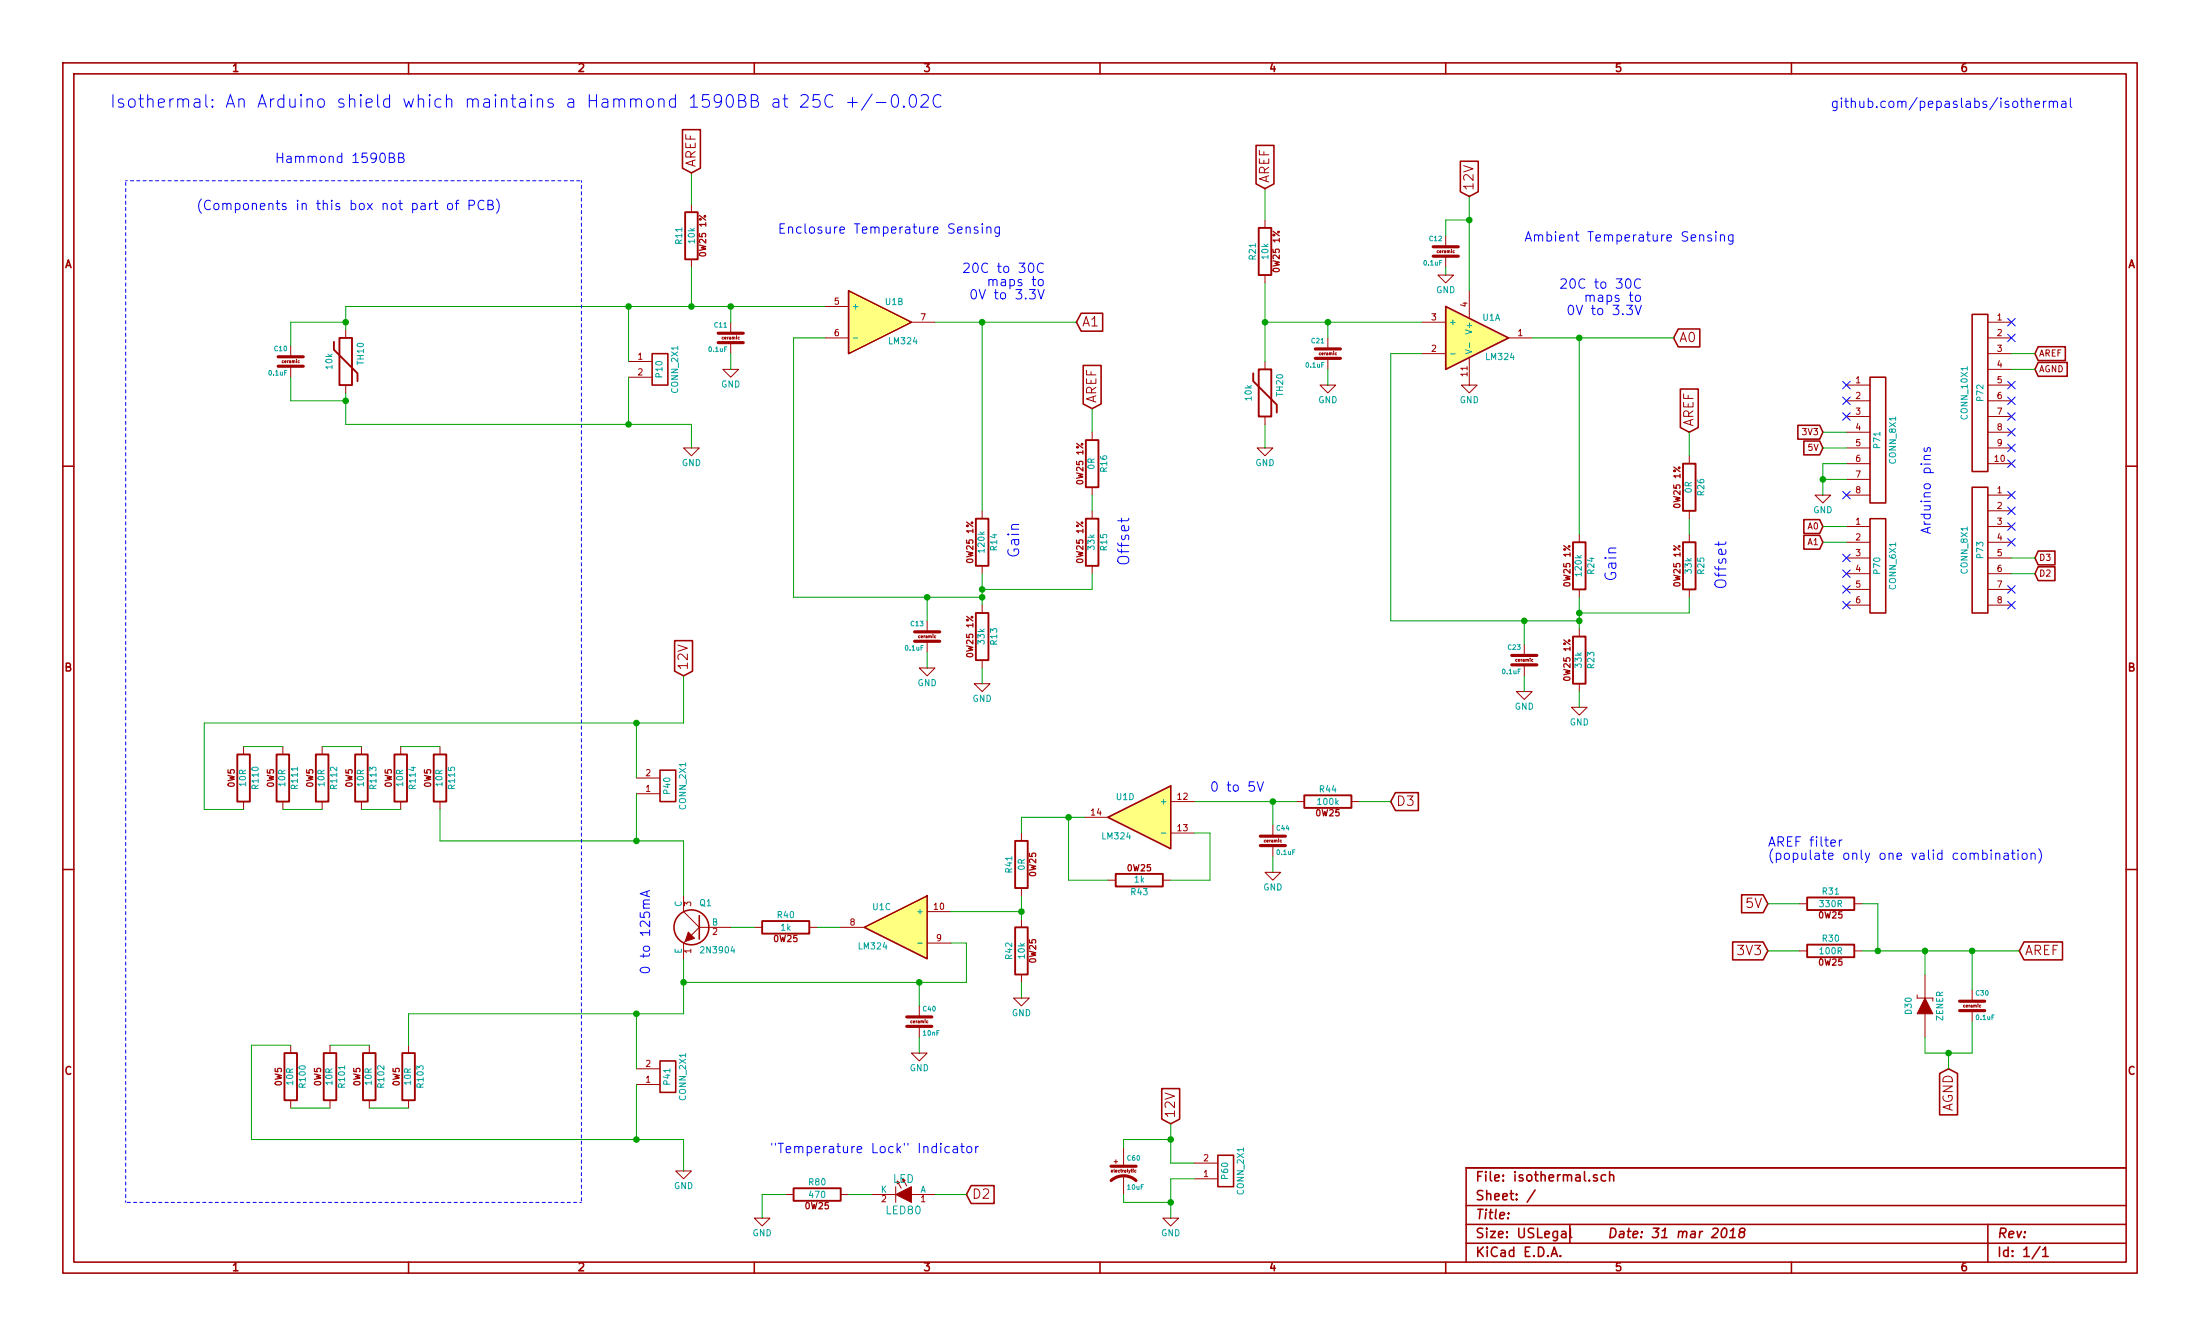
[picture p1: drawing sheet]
<svg xmlns="http://www.w3.org/2000/svg" width="356mm" height="216mm" viewBox="0 0 356 216" stroke-linecap="round" stroke-linejoin="round" font-family="sans-serif">
<g fill="none" stroke="#a00000" stroke-width=".25">
<path d="M10.2 10.2h335.2v195.5h-335.2zM11.9 11.9h331.8v192.1h-331.8zM66 10.2v1.7M121.9 10.2v1.7M177.8 10.2v1.7M233.7 10.2v1.7M289.6 10.2v1.7M110.3 21h2.9v6.2l-1.4 .7-1.5-.7zM203 23.5h2.9v6.2l-1.4 .8-1.5-.8zM236 26.1h2.9v4.9l-1.4 .8-1.5-.8zM105.4 57.2h2.5v5h-2.5zM137.2 47l10.1 5.1-10.1 5.1z"/>
<path d="M174.8 50.6h3.4v2.9h-3.4l-.8-1.4zM175.1 59.1h2.9v6.2l-1.5 .7-1.4-.7zM233.7 49.5l10.1 5.1-10.1 5.1zM271.3 53.2h3.5v2.9h-3.5l-.8-1.5zM318.8 50.8h2.5v25.4h-2.5zM329.4 56h4.4v2.3h-4.4l-.5-1.1zM329.4 58.6h4.7v2.2h-4.7l-.5-1.1zM10.2 75.3h1.7M271.6 62.9h2.9v6.2l-1.5 .8-1.4-.8zM290.6 68.7h3.5l.5 1.2-.5 1.1h-3.5zM291.6 71.3h2.5l.5 1.1-.5 1.1h-2.5zM302.3 61h2.5v20.3h-2.5z"/>
<path d="M318.8 78.7h2.5v20.4h-2.5zM343.7 75.3h1.7M291.6 84h2.5l.5 1.1-.5 1.1h-2.5zM291.6 86.5h2.5l.5 1.1-.5 1.1h-2.5zM302.3 83.8h2.5v15.3h-2.5zM329.4 89.1h2.8v2.2h-2.8l-.5-1.1zM329.4 91.6h2.8v2.2h-2.8l-.5-1.1zM109 103.5h2.9v5l-1.4 .7-1.5-.7zM106.7 124.5h2.5v5h-2.5zM179.1 132.1l10.1-5.1v10.2zM225.6 128.1h3.7v2.9h-3.7l-.8-1.5zM10.2 140.5h1.7"/>
<path d="M113 148v3.8M139.7 149.9l10.2-5.1v10.1zM280.1 152.2h4.9l.7 1.5-.7 1.4h-4.9zM281.5 144.6h3.5l.7 1.5-.7 1.4h-3.5zM327.2 152.2h6.2v2.9h-6.2l-.8-1.4zM343.7 140.5h1.7M106.7 171.5h2.5v5h-2.5zM187.8 175.9h2.9v4.9l-1.5 .8-1.4-.8zM313.5 173.5l1.5-.8 1.4 .8v6.7h-2.9zM157 191.6h3.7v2.9h-3.7l-.8-1.5zM196.8 186.7h2.6v5.1h-2.6zM237 194.8h106.7"/>
<path d="M237 197.9h106.7M243.8 196v.2M248.1 192.3l-1.3 2M252.5 199.1h.5l.1 .9M253.1 199.4h-.5a.3 .3 0 0 0-.2 .3 .3 .3 0 0 0 .2 .3l.5-.1M253.7 197.9v3M253.8 198.5v1.3l.3 .2M258.1 189.9l-.3-.1-.2 .3v.2l.5 .1v.4h-.5M259.5 189.9a.48 .48 0 0 0-.6 .1l-.1 .6a.48 .48 0 0 0 .7 .2M260.2 190a.38 .38 0 0 1 .6 .1v.8M260.2 189.3v1.6M278.5 198.6l.3-.1a.88 .88 0 0 1-.3 1.5l-.1-.1a1.14 1.14 0 0 1 .1-1.3z"/>
<path d="M279.6 200h.9M279.7 198.9l.5-.4-.2 1.5M281.4 199.1l-.2-.2a.47 .47 0 0 1 .4-.4 .47 .47 0 0 1 .5 .3l-.2 .3-.7 .2-.1 .6a.51 .51 0 0 0 .7 0 .51 .51 0 0 0 .1-.7l-.2-.1M321.3 197.9v6.1M343.7 188.7h-106.7v15.3M66 204v1.7M121.9 204v1.7M177.8 204v1.7M233.7 204v1.7M237 200.9h106.7M250.7 203l.5-1.5 .5 1.5M250.9 202.6h.7"/>
<path d="M252.2 202.9v.1M289.6 204v1.7M329.7 201.4l-1.3 2M330.2 202l.4-.5v1.5M330.2 203h.9"/>
<circle cx="111.8" cy="149.9" r="2.82"/>
</g>
<g fill="none" stroke="#a00000" stroke-width=".3">
<path d="M110.7 34.3h2.1v7.6h-2.1zM203.5 36.8h2v7.7h-2zM54 55.2v1.3l3.8 3.8v1.3M54.9 54.6h2v7.6h-2zM203.5 59.7h2v7.6h-2zM175.5 71.1h2v7.6h-2zM202.6 60.3v1.3l3.8 3.8v1.3M272 74.9h2.1v7.7h-2.1zM157.7 83.8h2.1v7.6h-2.1zM157.7 99.1h2.1v7.6h-2.1zM175.5 83.8h2v7.6h-2zM254.3 87.6h2v7.7h-2z"/>
<path d="M272 87.6h2.1v7.7h-2.1zM254.3 102.9h2v7.6h-2zM38.4 121.9h2v7.6h-2zM44.7 121.9h2v7.6h-2zM51.1 121.9h2v7.6h-2zM57.4 121.9h2v7.6h-2zM63.8 121.9h2v7.6h-2zM70.1 121.9h2v7.6h-2zM164.1 135.9h2v7.6h-2zM210.8 128.5h7.6v2.1h-7.6zM123.2 148.8h7.6v2.1h-7.6zM164.1 149.9h2v7.6h-2z"/>
<path d="M180.3 141.2h7.7v2.1h-7.7zM292.1 152.7h7.6v2h-7.6zM292.1 145h7.6v2.1h-7.6zM46 170.2h2v7.6h-2zM52.3 170.2h2.1v7.6h-2.1zM58.7 170.2h2v7.6h-2zM65 170.2h2.1v7.6h-2.1zM128.3 192h7.6v2.1h-7.6z"/>
</g>
<g fill="none" stroke="#a00000" stroke-width=".16">
<path d="M111.8 33v1.3M204.5 35.6v1.2M233.7 38.1v1.8M47 55.9v1.8M47 59.2v1.8M48.4 58.3l-.2 .1v.2h.2M55.9 53.3v1.3M101.6 58.4h3.8M111.8 41.9v1.3M116.8 59.7h2.6l-1.3 1.3zM118.1 52.1v1.7M118.1 55.4v1.8"/>
<path d="M119.5 54.5l-.2 .1v.2h.2M133.3 54.6h3.9M133.3 49.5h3.9M147.3 52.1h3.8M204.5 44.5v1.2M204.5 58.4v1.3M214.6 54.6v1.8M214.6 57.9v1.8M216 57l-.2 .1v.2h.2M229.9 57.2h3.8M229.9 52.1h3.8M232.4 44.5h2.5l-1.2 1.2z"/>
<path d="M233.7 41.4v1.8M235.1 40.5l-.3 .1 .1 .2h.2M237.5 47v4.4M237.5 57.8v4.4M243.8 54.6h3.8M321.3 54.6h3.8M321.3 57.2h3.8M321.3 52.1h3.8M321.3 59.7h3.8M55.9 62.2v1.3M101.6 61h3.8M110.5 72.4h2.5l-1.2 1.3z"/>
<path d="M176.5 69.9v1.2M176.5 78.7v1.3M203.2 72.4h2.5l-1.2 1.3zM204.5 67.3v1.3M213.4 62.2h2.5l-1.3 1.3zM236.2 62.2h2.6l-1.3 1.3zM273 73.7v1.2M298.4 62.2h3.9M298.4 64.8h3.9M298.4 67.3h3.9M298.4 69.9h3.9M298.4 72.4h3.9"/>
<path d="M298.4 74.9h3.9M298.4 77.5h3.9M321.3 62.2h3.8M321.3 64.8h3.8M321.3 67.3h3.8M321.3 69.9h3.8M321.3 72.4h3.8M321.3 74.9h3.8M158.7 82.6v1.2M158.7 91.4v1.3M158.7 97.8v1.3M176.5 82.6v1.2"/>
<path d="M176.5 91.4v1.3M255.3 86.4v1.2M255.3 95.3v1.2M273 82.6v1.2M273 86.4v1.2M273 95.3v1.2M293.4 80h2.5l-1.3 1.3zM298.4 85.1h3.9M298.4 87.6h3.9M298.4 90.2h3.9M298.4 92.7h3.9M298.4 95.3h3.9"/>
<path d="M298.4 97.8h3.9M298.4 80h3.9M321.3 85.1h3.8M321.3 87.6h3.8M321.3 90.2h3.8M321.3 92.7h3.8M321.3 95.3h3.8M321.3 97.8h3.8M321.3 80h3.8M321.3 82.6h3.8M148.6 108h2.5l-1.2 1.2zM149.9 100.3v1.8"/>
<path d="M149.9 103.6v1.8M151.3 102.8h-.3l.1 .2h.2M157.5 110.5h2.5l-1.3 1.3zM158.7 106.7v1.3M245.1 111.8h2.5l-1.2 1.2zM246.4 104.1v1.8M246.4 107.4v1.8M247.8 106.6l-.3 .1 .1 .2h.2M254 114.3h2.5l-1.2 1.3zM255.3 101.6v1.3M255.3 110.5v1.3M39.4 120.7v1.2"/>
<path d="M39.4 129.5v1.3M45.7 120.7v1.2M45.7 129.5v1.3M52.1 120.7v1.2M52.1 129.5v1.3M58.4 120.7v1.2M58.4 129.5v1.3M64.8 120.7v1.2M64.8 129.5v1.3M71.1 120.7v1.2M71.1 129.5v1.3M102.9 128.3h3.8"/>
<path d="M102.9 125.7h3.8M165.1 134.6v1.3M175.3 132.1h3.8M189.2 129.5h3.8M189.2 134.6h3.8M205.7 133.4v1.7M205.7 136.7v1.7M207.1 135.8l-.2 .1 .1 .2h.1M209.5 129.5h1.3M218.4 129.5h1.3M110.5 144.8v2.5l2.5 2.6M110.7 152.1l-.2 .3v2.5"/>
<path d="M113 149.9l-1.2 1.2M113 149.9h5.1M121.9 149.9h1.3M130.8 149.9h1.3M135.9 149.9h3.8M149.9 152.4h3.8M149.9 147.3h3.8M165.1 143.5v1.3M165.1 148.6v1.3M165.1 157.5v1.3M179.1 142.2h1.2M188 142.2h1.2"/>
<path d="M204.5 141h2.5l-1.3 1.2zM290.8 153.7h1.3M290.8 146.1h1.3M299.7 153.7h1.3M299.7 146.1h1.3M311.1 157.5v3.8M47 168.9v1.3M47 177.8v1.3M53.3 168.9v1.3M53.3 177.8v1.3M59.7 168.9v1.3M59.7 177.8v1.3"/>
<path d="M66 168.9v1.3M66 177.8v1.3M102.9 175.3h3.8M102.9 172.7h3.8M147.3 170.2h2.6l-1.3 1.3zM148.6 162.6v1.7M148.6 165.9v1.7M150 165l-.2 .1v.2h.2M163.8 161.3h2.6l-1.3 1.3zM309.9 160.8v.5h2.5v.5M311.1 163.8v3.8M318.8 160v1.8"/>
<path d="M318.8 163.3v1.8M320.2 162.5h-.3l.1 .2h.2M109.2 189.2h2.6l-1.3 1.3zM121.9 196.9h2.6l-1.3 1.2zM127 193h1.3M135.9 193h1.3M141 193h3.8M144.8 191.8v2.5M145 190.9l.7 1.1M147.3 193h3.8M181.6 185.4v3.1M181.6 190v3"/>
<path d="M183.6 189.1l-.2 .1v.2h.2M188 196.9h2.5l-1.3 1.2zM193 190.5h3.8M193 188h3.8"/>
</g>
<g fill="none" stroke="#a00000" stroke-width=".51">
<path d="M231.6 39.9h4.1M45 59.2h4M45 57.7h4M116.1 55.4h4M116.1 53.8h4M212.6 57.9h4.1M212.6 56.4h4.1M231.6 41.4h4.1M147.8 103.6h4.1M147.8 102.1h4.1M244.3 107.4h4.1M244.3 105.9h4.1"/>
<path d="M203.7 136.7h4.1M203.7 135.1h4.1M146.6 165.9h4M146.6 164.3h4M316.7 163.3h4.1M316.7 161.8h4.1M179.6 188.5h4M179.6 190.8a3 3 0 0 1 4 0"/>
</g>
<g fill="none" stroke="#00a000" stroke-width=".16">
<path d="M111.8 27.9v5.1M204.5 30.5v5.1M237.5 31.8v15.2M237.5 35.6h-3.8v2.5M55.9 52.1h-8.9v3.8M101.6 49.5v8.9M111.8 43.2v6.3M118.1 49.5v2.6M118.1 57.2v2.5M133.3 49.5h-77.4v3.8M133.3 54.6h-5v41.9h30.4M151.1 52.1h22.9"/>
<path d="M158.7 52.1v30.5M204.5 52.1h25.4M204.5 45.7v12.7M214.6 52.1v2.5M214.6 59.7v2.5M229.9 57.2h-5.1v43.1h30.5M233.7 43.2v1.3M247.6 54.6h22.9M255.3 54.6v31.8M325.1 57.2h3.8M325.1 59.7h3.8M47 61v3.8h8.9"/>
<path d="M55.9 63.5v5.1h55.9v3.8M101.6 61v7.6M176.5 66v3.9M204.5 68.6v3.8M273 69.9v3.8M294.6 77.5h3.8M294.6 72.4h3.8M294.6 69.9h3.8M298.4 74.9h-3.8v5.1M149.9 96.5v3.8M158.7 92.7v5.1M176.5 80v2.6"/>
<path d="M176.5 92.7v2.6h-17.8M255.3 96.5v5.1M273 83.8v2.6M273 96.5v2.6h-17.7M294.6 85.1h3.8M294.6 87.6h3.8M325.1 90.2h3.8M325.1 92.7h3.8M102.9 116.8v8.9M110.5 109.2v7.6h-77.5v14h6.4M149.9 105.4v2.6M158.7 108v2.5"/>
<path d="M246.4 100.3v3.8M246.4 109.2v2.6M255.3 111.8v2.5M39.4 120.7h6.3M45.7 130.8h6.4M52.1 120.7h6.3M58.4 130.8h6.4M64.8 120.7h6.3M71.1 130.8v5.1h39.4v8.9M102.9 128.3v7.6M172.7 132.1v10.1h6.4M175.3 132.1h-10.2v2.5"/>
<path d="M193 129.5h16.5M193 134.6h2.6v7.6h-6.4M205.7 129.5v3.9M205.7 138.4v2.6M219.7 129.5h5.1M110.5 154.9v8.9h-44.5v5.1M118.1 149.9h3.8M132.1 149.9h3.8M148.6 158.8v3.8M153.7 152.4h2.5v6.4h-45.7M153.7 147.3h11.4M165.1 144.8v3.8"/>
<path d="M165.1 158.8v2.5M285.7 153.7h5.1M285.7 146.1h5.1M301 153.7h25.4M301 146.1h2.5v7.6M311.1 153.7v3.8M318.8 153.7v6.3M47 179.1h6.3M47 168.9h-6.4v15.3h69.9v5M53.3 168.9h6.4M59.7 179.1h6.3M102.9 163.8v8.9"/>
<path d="M102.9 175.3v8.9M148.6 167.6v2.6M315 170.2v2.5M318.8 165.1v5.1h-7.7v-2.6M127 193h-3.8v3.9M137.2 193h3.8M151.1 193h5.1M181.6 193v1.3h7.6M189.2 184.2h-7.6v1.2M189.2 181.6v6.4h3.8M193 190.5h-3.8v6.4"/>
</g>
<g fill="#00a000" stroke="#00a000" stroke-width=".25">
<circle cx="237.5" cy="35.6" r=".41"/>
<circle cx="55.9" cy="64.8" r=".41"/>
<circle cx="118.1" cy="49.5" r=".41"/>
<circle cx="158.7" cy="95.3" r=".41"/>
<circle cx="158.7" cy="96.5" r=".41"/>
<circle cx="149.9" cy="96.5" r=".41"/>
<circle cx="158.7" cy="52.1" r=".41"/>
<circle cx="205.7" cy="129.5" r=".41"/>
<circle cx="110.5" cy="158.8" r=".41"/>
<circle cx="318.8" cy="153.7" r=".41"/>
<circle cx="148.6" cy="158.8" r=".41"/>
<circle cx="111.8" cy="49.5" r=".41"/>
<circle cx="55.9" cy="52.1" r=".41"/>
<circle cx="214.6" cy="52.1" r=".41"/>
<circle cx="255.3" cy="99.1" r=".41"/>
<circle cx="255.3" cy="100.3" r=".41"/>
<circle cx="246.4" cy="100.3" r=".41"/>
<circle cx="255.3" cy="54.6" r=".41"/>
<circle cx="204.5" cy="52.1" r=".41"/>
<circle cx="101.6" cy="49.5" r=".41"/>
<circle cx="101.6" cy="68.6" r=".41"/>
<circle cx="102.9" cy="116.8" r=".41"/>
<circle cx="102.9" cy="135.9" r=".41"/>
<circle cx="102.9" cy="163.8" r=".41"/>
<circle cx="102.9" cy="184.2" r=".41"/>
<circle cx="189.2" cy="194.3" r=".41"/>
<circle cx="189.2" cy="184.2" r=".41"/>
<circle cx="294.6" cy="77.5" r=".41"/>
<circle cx="303.5" cy="153.7" r=".41"/>
<circle cx="311.1" cy="153.7" r=".41"/>
<circle cx="315" cy="170.2" r=".41"/>
<circle cx="165.1" cy="147.3" r=".41"/>
<circle cx="172.7" cy="132.1" r=".41"/>
</g>
<g fill="none" stroke="#00f" stroke-width=".16">
<path d="M125 16.1l.2-.1 .6 .1 .1 1.2M125.9 16.5l-.7 .1a.39 .39 0 0 0-.3 .3 .39 .39 0 0 0 .3 .4l.7-.1M126.6 16h.7M126.8 15.3v1.7l.1 .2 .4 .1M129.5 15.5l.3-.2h.5a.58 .58 0 0 1 .2 .9l-1.1 1.1h1.2M132.5 15.3h-1l-.1 1 .3-.2h.5l.3 .2 .1 .2-.1 .6-.3 .2h-.5l-.3-.2M134.6 15.5a.76 .76 0 0 0-.9-.1 .76 .76 0 0 0-.4 .8 .87 .87 0 0 0 .3 .9 .87 .87 0 0 0 .9 .1l.1-.1M137 16.6h1.6M137.8 15.8v1.5M141 15.2l-1.8 2.6M141.7 16.6h1.5M144.3 15.5a.47 .47 0 0 1 .5-.2 .47 .47 0 0 1 .3 .4 1.18 1.18 0 0 1-.3 1.6 .49 .49 0 0 1-.6-.4 1.66 1.66 0 0 1 .1-1.4z"/>
<path d="M146.1 17.1l.1 .1h-.2l.1-.1v.2M147.2 15.5a.47 .47 0 0 1 .5-.2 .47 .47 0 0 1 .3 .4 1.18 1.18 0 0 1-.3 1.6 .49 .49 0 0 1-.6-.4 1.66 1.66 0 0 1 .1-1.4zM148.9 15.5l.3-.2h.5a.58 .58 0 0 1 .3 .9l-1.2 1.1h1.3M152.1 15.5a.76 .76 0 0 0-.9-.1 .76 .76 0 0 0-.4 .8 .87 .87 0 0 0 .3 .9 .87 .87 0 0 0 .9 .1l.1-.1M327.6 16.5a.38 .38 0 0 1 .7 .1v.8M327.6 15.8v1.6M328.9 16.9l.8-.2-.1-.3h-.4l-.3 .2 .1 .7h.6M330.3 16.4v1M330.7 16.4h-.2l-.2 .3M331.2 16.5a.38 .38 0 0 1 .7 .1v.8M331.2 16.4v1M331.9 16.6a.35 .35 0 0 1 .3-.3 .35 .35 0 0 1 .4 .3v.8"/>
<path d="M333.3 16.4h.6v1M333.9 16.7l-.5 .1a.3 .3 0 0 0-.2 .3 .3 .3 0 0 0 .2 .3l.5-.1M334.6 15.8v1.4l.3 .2M62.9 25.5h.5l.3-.2v-.3l-.1-.2-.7-.1v1.6h.6l.2-.2a.4 .4 0 0 0 0-.5l-.3-.1M64.4 25.5h.5l.3-.2 .1-.3-.2-.2-.7-.1v1.6h.6l.3-.2a.4 .4 0 0 0-.1-.5l-.3-.1M72.5 32.9a.42 .42 0 0 1 .7 .3l-.1 .6-.5 .1-.3-.3v-.4zM73.6 32.9h.6M74.2 32.4h-.3l-.1 .2v1.3M75.8 33.2l.8-.1a.42 .42 0 0 0 .1-.4 .42 .42 0 0 0-.3-.3h-.6v1.5M78.2 32.5a.63 .63 0 0 0-.7 0 .63 .63 0 0 0-.2 .7 .6 .6 0 0 0 .3 .6 .6 .6 0 0 0 .6 0M78.9 33.1h.5l.2-.2 .1-.2-.2-.3h-.6v1.5h.6l.2-.1a.4 .4 0 0 0-.1-.6l-.2-.1M80.3 32.2a1.75 1.75 0 0 1 0 2.3"/>
<path d="M156.2 36.8a.38 .38 0 0 1 .6 .1v.8M158 36.8l-.3-.1-.2 .2v.2l.5 .2v.3h-.5M158.8 36.2v.1M158.8 36.7v1M159.5 36.8a.38 .38 0 0 1 .7 .1v.8M159.5 36.7v1M161.5 36.7v1.2l-.2 .3-.4-.1M161.5 36.8a.48 .48 0 0 0-.6 0l-.1 .6a.48 .48 0 0 0 .7 .2M276.6 38l-.3-.1-.3 .3 .1 .2 .5 .1v.4h-.6M277.3 37.4v.2M277.3 37.9v1.1M278.1 38.1a.38 .38 0 0 1 .6 .1v.8"/>
<path d="M278.1 37.9v1.1M280.1 37.9v1.3l-.3 .3-.3-.1M280.1 38a.48 .48 0 0 0-.6 .1l-.1 .6a.48 .48 0 0 0 .7 .2M155.8 42.7l.2-.2h.4l.2 .2 .1 .3-.1 .2-.9 .8h1M157.1 46.9l.2-.1a.86 .86 0 0 1 .6 .7 .86 .86 0 0 1-.4 .8l-.4-.1a1.27 1.27 0 0 1 0-1.3zM157.5 42.6l.1-.1a.86 .86 0 0 1 .5 .7 .86 .86 0 0 1-.4 .8h-.1a.98 .98 0 0 1-.1-1.4zM159.8 45.3a.38 .38 0 0 1 .7 .1v.8M159.8 45.2v1M252.3 45.2l.2-.1h.4l.2 .1 .1 .3-.1 .2-.9 .9h1M253.6 49.5l.2-.2a.86 .86 0 0 1 .6 .7 .86 .86 0 0 1-.4 .9l-.4-.2a1.27 1.27 0 0 1 0-1.2zM253.9 45.2l.2-.1a.86 .86 0 0 1 .6 .7 .86 .86 0 0 1-.4 .8l-.4-.1a1.27 1.27 0 0 1 0-1.3zM256.4 47.9a.38 .38 0 0 1 .6 0v.8"/>
<path d="M256.4 47.7v1M311.1 72.4l-.1 .3 .2 .3 .2-.1 .2-.5h.3v.6M312 73.6h-.8a.37 .37 0 0 0-.2 .3 .37 .37 0 0 0 .1 .4M181.3 83.7v.7M182.4 83.7v.4l-.2 .1h-1.5M277.8 87.6v.6M279 87.6l-.1 .3-.2 .1h-1.5M203.2 126.3l.5 1.6 .5-1.6M297.3 135.7v1.1M297.7 135.7l-.2 .1-.2 .2M321.8 137.4v.1M321.8 137.9v1"/>
<path d="M322.6 138a.38 .38 0 0 1 .6 .1v.8M322.6 137.9v1M324 137.9h.5l.1 1M324.6 138.3h-.5a.3 .3 0 0 0-.2 .3 .3 .3 0 0 0 .2 .3l.5-.1M325.1 137.9h.6M325.3 137.4v1.3l.4 .2M326.2 137.4v.1M326.2 137.9v1M327 137.9a.42 .42 0 0 1 .7 .3l-.1 .6-.4 .1-.4-.3v-.4zM328.3 138a.38 .38 0 0 1 .7 .1v.8M328.3 137.9v1M329.5 137.2a1.75 1.75 0 0 1 0 2.3"/>
<path d="M104.6 144.1v.7M105 145.4h-.8a.35 .35 0 0 0-.2 .4 .35 .35 0 0 0 .2 .3M105 143.9l-1.5 .5 1.5 .5M153.5 185.3a.48 .48 0 0 0-.7 .1l-.1 .6a.48 .48 0 0 0 .8 .2M154.1 185.3h.6l.1 1M154.8 185.6l-.5 .1a.3 .3 0 0 0-.3 .3 .3 .3 0 0 0 .3 .3l.5-.1M155.3 185.3h.6M155.5 184.8v1.3l.4 .2M156.3 185.4a.42 .42 0 0 1 .5-.1 .42 .42 0 0 1 .3 .3l-.1 .6-.4 .1-.3-.3zM157.7 185.3v1M158.1 185.3h-.2l-.2 .3"/>
</g>
<g fill="#a00000" stroke="#a00000" stroke-width=".16">
<path d="M111.3 150.6l1 1-1.6 .5z"/>
<path d="M144.8 193l2.5-1.2v2.5z"/>
<path d="M311.1 161.3l1.3 2.5h-2.5z"/>
</g>
<path d="M20.3 29.2h73.7M94 29.2v165.1M20.3 194.3v-165.1M94 194.3h-73.7" fill="none" stroke="#00f" stroke-width=".16" stroke-dasharray=".5" stroke-dashoffset=".3"/>
<g fill="#ffff80" stroke="#ffff80" stroke-width=".25">
<path d="M233.7 49.5l10.1 5.1-10.1 5.1z"/>
<path d="M137.2 47l10.1 5.1-10.1 5.1z"/>
<path d="M139.7 149.9l10.2-5.1v10.1z"/>
<path d="M179.1 132.1l10.1-5.1v10.2z"/>
</g>
<path d="M137.9 54.6h.8M234.4 57.2h.8M236.9 56.5l1 .3-1 .4M237.5 55.4v.8M187.7 134.6h.8M148.3 152.4h.8" fill="none" stroke="#00a0a0" stroke-width=".16"/>
<g fill="none" stroke="#0000c0" stroke-width=".16">
<path d="M324.5 51.5l1.2 1.2M324.5 54l1.2 1.2M325.7 51.5l-1.2 1.2M325.7 54l-1.2 1.2M297.8 79.4l1.3 1.2M297.8 66.7l1.3 1.2M297.8 64.2l1.3 1.2M297.8 61.6l1.3 1.2M299.1 79.4l-1.3 1.2M299.1 66.7l-1.3 1.2M299.1 64.2l-1.3 1.2M299.1 61.6l-1.3 1.2"/>
<path d="M324.5 61.6l1.2 1.2M324.5 64.2l1.2 1.2M324.5 66.7l1.2 1.2M324.5 69.2l1.2 1.3M324.5 71.8l1.2 1.2M324.5 74.3l1.2 1.2M324.5 79.4l1.2 1.2M325.7 61.6l-1.2 1.2M325.7 64.2l-1.2 1.2M325.7 66.7l-1.2 1.2M325.7 69.2l-1.2 1.3M325.7 71.8l-1.2 1.2"/>
<path d="M325.7 74.3l-1.2 1.2M325.7 79.4l-1.2 1.2M297.8 97.2l1.3 1.2M297.8 94.6l1.3 1.3M297.8 92.1l1.3 1.2M297.8 89.6l1.3 1.2M299.1 97.2l-1.3 1.2M299.1 94.6l-1.3 1.3M299.1 92.1l-1.3 1.2M299.1 89.6l-1.3 1.2M324.5 81.9l1.2 1.3M324.5 84.5l1.2 1.2"/>
<path d="M324.5 87l1.2 1.2M324.5 94.6l1.2 1.3M324.5 97.2l1.2 1.2M325.7 81.9l-1.2 1.3M325.7 84.5l-1.2 1.2M325.7 87l-1.2 1.2M325.7 94.6l-1.2 1.3M325.7 97.2l-1.2 1.2"/>
</g>
<text font-size="2.8" fill="#00f" x="17.8" y="17.5">Isothermal: An Arduino shield which maintains a Hammond 1590BB at 25C +/-0.02C</text>
<g font-size="2.5" fill="#00f">
<text x="164.8" y="90.2" transform="rotate(-90 164.8 90.2)">Gain</text>
<text x="182.6" y="91.4" transform="rotate(-90 182.6 91.4)">Offset</text>
<text x="261.4" y="94" transform="rotate(-90 261.4 94)">Gain</text>
<text x="279.1" y="95.2" transform="rotate(-90 279.1 95.2)">Offset</text>
</g>
<g font-size="2.1" fill="#00f">
<text x="295.9" y="17.5">github.com/pepaslabs/isothermal</text>
<text x="44.4" y="26.4">Hammond 1590BB</text>
<text x="31.7" y="34">(Components in this box not part of PCB)</text>
<text x="125.7" y="37.8">Enclosure Temperature Sensing</text>
<text x="246.4" y="39.1">Ambient Temperature Sensing</text>
<text x="157.9" y="44.2">20C to 30C</text>
<text x="160.8" y="46.3">maps to</text>
<text x="254.5" y="46.7">20C to 30C</text>
<text x="158.8" y="48.5">0V to 3.3V</text>
<text x="255.3" y="51">0V to 3.3V</text>
<text x="257.3" y="48.9">maps to</text>
<text x="312.2" y="86.4" transform="rotate(-90 312.2 86.4)">Arduino pins</text>
<text x="195.6" y="128">0 to 5V</text>
<text x="285.8" y="136.9">AREF filter</text>
<text x="285.8" y="139">(populate only one valid combination)</text>
<text x="105.2" y="157.5" transform="rotate(-90 105.2 157.5)">0 to 125mA</text>
<text x="124.5" y="186.4">&quot;Temperature Lock&quot; Indicator</text>
</g>
<g font-size="2.1" fill="#a00000">
<text x="112.5" y="27" transform="rotate(-90 112.5 27)">AREF</text>
<text x="205.2" y="29.6" transform="rotate(-90 205.2 29.6)">AREF</text>
<text x="238.3" y="30.8" transform="rotate(-90 238.3 30.8)">12V</text>
<text x="174.9" y="52.8">A1</text>
<text x="271.4" y="55.4">A0</text>
<text x="177.3" y="65.1" transform="rotate(-90 177.3 65.1)">AREF</text>
<text x="273.8" y="68.9" transform="rotate(-90 273.8 68.9)">AREF</text>
<text x="111.3" y="108.3" transform="rotate(-90 111.3 108.3)">12V</text>
<text x="225.7" y="130.3">D3</text>
<text x="282.2" y="146.8">5V</text>
<text x="281.1" y="154.4">3V3</text>
<text x="327.3" y="154.4">AREF</text>
<text x="315.7" y="179.9" transform="rotate(-90 315.7 179.9)">AGND</text>
<text x="190" y="180.7" transform="rotate(-90 190 180.7)">12V</text>
<text x="238.5" y="191">File: isothermal.sch</text>
<text x="157.1" y="193.8">D2</text>
<text x="238.5" y="197.1">Title:</text>
<text x="238.5" y="194.1">Sheet: /</text>
<text x="238.5" y="203.2">KiCad E.D.A.</text>
<text x="238.5" y="200.2">Size: USLegal</text>
<text x="259.8" y="200.2">Date: 31 mar 2018</text>
<text x="322.8" y="200.2">Rev:</text>
<text x="322.8" y="203.2">Id: 1/1</text>
</g>
<g font-size="1.8" fill="#a00000">
<text x="37.6" y="11.7">1</text>
<text x="93.5" y="11.7">2</text>
<text x="149.4" y="11.7">3</text>
<text x="205.3" y="11.7">4</text>
<text x="261.1" y="11.7">5</text>
<text x="317" y="11.7">6</text>
<text x="10.4" y="43.4">A</text>
<text x="343.9" y="43.4">A</text>
<text x="10.4" y="108.6">B</text>
<text x="343.9" y="108.6">B</text>
<text x="10.4" y="173.7">C</text>
<text x="343.9" y="173.7">C</text>
<text x="37.6" y="205.5">1</text>
<text x="93.5" y="205.5">2</text>
<text x="149.4" y="205.5">3</text>
<text x="205.3" y="205.5">4</text>
<text x="261.1" y="205.5">5</text>
<text x="317" y="205.5">6</text>
</g>
<g font-size="1.8" fill="#00a0a0">
<text x="144.3" y="191.2">LED</text>
<text x="143.3" y="196.3">LED80</text>
</g>
<g font-size="1.4" fill="#00a0a0">
<text x="110.3" y="39.4" transform="rotate(-90 110.3 39.4)">R11</text>
<text x="112.3" y="39.3" transform="rotate(-90 112.3 39.3)">10k</text>
<text x="203" y="41.9" transform="rotate(-90 203 41.9)">R21</text>
<text x="205.1" y="41.8" transform="rotate(-90 205.1 41.8)">10k</text>
<text x="232.1" y="47.4">GND</text>
<text x="137.7" y="50">+</text>
<text x="143.1" y="49.3">U1B</text>
<text x="234.2" y="52.6">+</text>
<text x="238" y="53.7" transform="rotate(-90 238 53.7)">V+</text>
<text x="239.6" y="51.9">U1A</text>
<text x="53.8" y="59.6" transform="rotate(-90 53.8 59.6)">10k</text>
<text x="58.9" y="58.9" transform="rotate(-90 58.9 58.9)">TH10</text>
<text x="143.8" y="55.7">LM324</text>
<text x="240.3" y="58.2">LM324</text>
<text x="107.1" y="60.9" transform="rotate(-90 107.1 60.9)">P10</text>
<text x="109.7" y="63.4" transform="rotate(-90 109.7 63.4)">CONN_2X1</text>
<text x="116.5" y="62.7">GND</text>
<text x="202.4" y="64.7" transform="rotate(-90 202.4 64.7)">10k</text>
<text x="207.4" y="64" transform="rotate(-90 207.4 64)">TH20</text>
<text x="213.1" y="65.2">GND</text>
<text x="235.9" y="65.2">GND</text>
<text x="320.6" y="64.7" transform="rotate(-90 320.6 64.7)">P72</text>
<text x="318.1" y="67.6" transform="rotate(-90 318.1 67.6)">CONN_10X1</text>
<text x="110.2" y="75.4">GND</text>
<text x="177" y="75.8" transform="rotate(-90 177 75.8)">0R</text>
<text x="179" y="76.2" transform="rotate(-90 179 76.2)">R16</text>
<text x="202.9" y="75.4">GND</text>
<text x="304" y="72.4" transform="rotate(-90 304 72.4)">P71</text>
<text x="306.5" y="74.9" transform="rotate(-90 306.5 74.9)">CONN_8X1</text>
<text x="273.5" y="79.6" transform="rotate(-90 273.5 79.6)">0R</text>
<text x="275.5" y="80" transform="rotate(-90 275.5 80)">R26</text>
<text x="293.1" y="83">GND</text>
<text x="159.2" y="89.2" transform="rotate(-90 159.2 89.2)">120k</text>
<text x="161.2" y="88.9" transform="rotate(-90 161.2 88.9)">R14</text>
<text x="177" y="88.8" transform="rotate(-90 177 88.8)">33k</text>
<text x="179" y="88.9" transform="rotate(-90 179 88.9)">R15</text>
<text x="255.7" y="93" transform="rotate(-90 255.7 93)">120k</text>
<text x="257.7" y="92.7" transform="rotate(-90 257.7 92.7)">R24</text>
<text x="273.5" y="92.6" transform="rotate(-90 273.5 92.6)">33k</text>
<text x="275.5" y="92.7" transform="rotate(-90 275.5 92.7)">R25</text>
<text x="304" y="92.7" transform="rotate(-90 304 92.7)">P70</text>
<text x="306.5" y="95.2" transform="rotate(-90 306.5 95.2)">CONN_6X1</text>
<text x="318.1" y="92.6" transform="rotate(-90 318.1 92.6)">CONN_8X1</text>
<text x="320.6" y="90.1" transform="rotate(-90 320.6 90.1)">P73</text>
<text x="159.2" y="104" transform="rotate(-90 159.2 104)">33k</text>
<text x="161.2" y="104.2" transform="rotate(-90 161.2 104.2)">R13</text>
<text x="255.7" y="107.8" transform="rotate(-90 255.7 107.8)">33k</text>
<text x="257.7" y="108" transform="rotate(-90 257.7 108)">R23</text>
<text x="148.3" y="110.9">GND</text>
<text x="157.2" y="113.5">GND</text>
<text x="244.8" y="114.7">GND</text>
<text x="253.7" y="117.3">GND</text>
<text x="39.8" y="127" transform="rotate(-90 39.8 127)">10R</text>
<text x="41.8" y="127.4" transform="rotate(-90 41.8 127.4)">R110</text>
<text x="46.2" y="127" transform="rotate(-90 46.2 127)">10R</text>
<text x="48.2" y="127.4" transform="rotate(-90 48.2 127.4)">R111</text>
<text x="52.5" y="127" transform="rotate(-90 52.5 127)">10R</text>
<text x="54.5" y="127.4" transform="rotate(-90 54.5 127.4)">R112</text>
<text x="58.9" y="127" transform="rotate(-90 58.9 127)">10R</text>
<text x="60.9" y="127.4" transform="rotate(-90 60.9 127.4)">R113</text>
<text x="65.2" y="127" transform="rotate(-90 65.2 127)">10R</text>
<text x="67.2" y="127.4" transform="rotate(-90 67.2 127.4)">R114</text>
<text x="71.6" y="127" transform="rotate(-90 71.6 127)">10R</text>
<text x="73.6" y="127.4" transform="rotate(-90 73.6 127.4)">R115</text>
<text x="108.4" y="128.2" transform="rotate(-90 108.4 128.2)">P40</text>
<text x="110.9" y="130.7" transform="rotate(-90 110.9 130.7)">CONN_2X1</text>
<text x="180.5" y="129.3">U1D</text>
<text x="187.9" y="130">+</text>
<text x="213.1" y="130.1">100k</text>
<text x="213.3" y="128.1">R44</text>
<text x="178.3" y="135.7">LM324</text>
<text x="163.7" y="141" transform="rotate(-90 163.7 141)">R41</text>
<text x="165.7" y="140.6" transform="rotate(-90 165.7 140.6)">0R</text>
<text x="183.4" y="142.7">1k</text>
<text x="204.2" y="143.9">GND</text>
<text x="110.2" y="146.6" transform="rotate(-90 110.2 146.6)">C</text>
<text x="113.1" y="146.5">Q1</text>
<text x="115.1" y="149.6">B</text>
<text x="125.7" y="148.4">R40</text>
<text x="141.1" y="147.1">U1C</text>
<text x="148.5" y="147.8">+</text>
<text x="182.9" y="144.7">R43</text>
<text x="294.2" y="146.6">330R</text>
<text x="294.6" y="144.6">R31</text>
<text x="110.2" y="154.1" transform="rotate(-90 110.2 154.1)">E</text>
<text x="113.5" y="154.1">2N3904</text>
<text x="126.2" y="150.4">1k</text>
<text x="138.9" y="153.5">LM324</text>
<text x="163.7" y="155" transform="rotate(-90 163.7 155)">R42</text>
<text x="165.7" y="154.8" transform="rotate(-90 165.7 154.8)">10k</text>
<text x="294.2" y="154.3">100R</text>
<text x="294.6" y="152.2">R30</text>
<text x="163.5" y="164.3">GND</text>
<text x="309" y="163.9" transform="rotate(-90 309 163.9)">D30</text>
<text x="314.1" y="164.9" transform="rotate(-90 314.1 164.9)">ZENER</text>
<text x="147" y="173.2">GND</text>
<text x="47.4" y="175.3" transform="rotate(-90 47.4 175.3)">10R</text>
<text x="49.5" y="175.7" transform="rotate(-90 49.5 175.7)">R100</text>
<text x="53.8" y="175.3" transform="rotate(-90 53.8 175.3)">10R</text>
<text x="55.8" y="175.7" transform="rotate(-90 55.8 175.7)">R101</text>
<text x="60.1" y="175.3" transform="rotate(-90 60.1 175.3)">10R</text>
<text x="62.2" y="175.7" transform="rotate(-90 62.2 175.7)">R102</text>
<text x="66.5" y="175.3" transform="rotate(-90 66.5 175.3)">10R</text>
<text x="68.5" y="175.7" transform="rotate(-90 68.5 175.7)">R103</text>
<text x="108.4" y="175.2" transform="rotate(-90 108.4 175.2)">P41</text>
<text x="110.9" y="177.7" transform="rotate(-90 110.9 177.7)">CONN_2X1</text>
<text x="130.8" y="191.6">R80</text>
<text x="198.6" y="190.5" transform="rotate(-90 198.6 190.5)">P60</text>
<text x="108.9" y="192.2">GND</text>
<text x="130.9" y="193.6">470</text>
<text x="142.4" y="192.8">K</text>
<text x="148.7" y="192.8">A</text>
<text x="201.1" y="193" transform="rotate(-90 201.1 193)">CONN_2X1</text>
<text x="121.6" y="199.8">GND</text>
<text x="187.7" y="199.8">GND</text>
</g>
<g font-size="1.4" fill="#a00000">
<text x="114.2" y="41.2" transform="rotate(-90 114.2 41.2)">0W25 1%</text>
<text x="206.9" y="43.7" transform="rotate(-90 206.9 43.7)">0W25 1%</text>
<text x="134.9" y="49.3">5</text>
<text x="148.8" y="51.8">7</text>
<text x="231.4" y="51.8">3</text>
<text x="237.2" y="49.6" transform="rotate(-90 237.2 49.6)">4</text>
<text x="322.8" y="51.8">1</text>
<text x="103.1" y="58.2">1</text>
<text x="134.9" y="54.4">6</text>
<text x="231.4" y="56.9">2</text>
<text x="245.4" y="54.4">1</text>
<text x="322.8" y="54.4">2</text>
<text x="322.8" y="56.9">3</text>
<text x="322.8" y="59.4">4</text>
<text x="329.6" y="57.7">AREF</text>
<text x="103.1" y="60.7">2</text>
<text x="237.2" y="60.8" transform="rotate(-90 237.2 60.8)">11</text>
<text x="300" y="62">1</text>
<text x="300" y="64.5">2</text>
<text x="322.8" y="62">5</text>
<text x="322.8" y="64.5">6</text>
<text x="329.6" y="60.2">AGND</text>
<text x="291.5" y="70.4">3V3</text>
<text x="300" y="67.1">3</text>
<text x="300" y="69.6">4</text>
<text x="322.8" y="67.1">7</text>
<text x="322.8" y="69.6">8</text>
<text x="292.3" y="72.9">5V</text>
<text x="300" y="72.1">5</text>
<text x="300" y="74.7">6</text>
<text x="300" y="77.2">7</text>
<text x="322.4" y="74.7">10</text>
<text x="322.8" y="72.1">9</text>
<text x="175.1" y="78" transform="rotate(-90 175.1 78)">0W25 1%</text>
<text x="271.7" y="81.8" transform="rotate(-90 271.7 81.8)">0W25 1%</text>
<text x="300" y="79.8">8</text>
<text x="322.8" y="79.8">1</text>
<text x="322.8" y="82.3">2</text>
<text x="292.2" y="85.6">A0</text>
<text x="292.2" y="88.1">A1</text>
<text x="300" y="84.8">1</text>
<text x="300" y="87.4">2</text>
<text x="300" y="89.9">3</text>
<text x="322.8" y="84.8">3</text>
<text x="322.8" y="87.4">4</text>
<text x="322.8" y="89.9">5</text>
<text x="157.4" y="90.7" transform="rotate(-90 157.4 90.7)">0W25 1%</text>
<text x="175.1" y="90.7" transform="rotate(-90 175.1 90.7)">0W25 1%</text>
<text x="253.9" y="94.5" transform="rotate(-90 253.9 94.5)">0W25 1%</text>
<text x="271.7" y="94.5" transform="rotate(-90 271.7 94.5)">0W25 1%</text>
<text x="300" y="92.5">4</text>
<text x="300" y="95">5</text>
<text x="322.8" y="92.5">6</text>
<text x="322.8" y="95">7</text>
<text x="329.6" y="90.7">D3</text>
<text x="329.6" y="93.2">D2</text>
<text x="300" y="97.5">6</text>
<text x="322.8" y="97.5">8</text>
<text x="157.4" y="105.9" transform="rotate(-90 157.4 105.9)">0W25 1%</text>
<text x="253.9" y="109.8" transform="rotate(-90 253.9 109.8)">0W25 1%</text>
<text x="104.4" y="125.5">2</text>
<text x="38" y="127.2" transform="rotate(-90 38 127.2)">0W5</text>
<text x="44.3" y="127.2" transform="rotate(-90 44.3 127.2)">0W5</text>
<text x="50.7" y="127.2" transform="rotate(-90 50.7 127.2)">0W5</text>
<text x="57" y="127.2" transform="rotate(-90 57 127.2)">0W5</text>
<text x="63.4" y="127.2" transform="rotate(-90 63.4 127.2)">0W5</text>
<text x="69.7" y="127.2" transform="rotate(-90 69.7 127.2)">0W5</text>
<text x="104.4" y="128">1</text>
<text x="176.4" y="131.8">14</text>
<text x="190.3" y="129.3">12</text>
<text x="212.8" y="132">0W25</text>
<text x="190.3" y="134.4">13</text>
<text x="167.5" y="141.6" transform="rotate(-90 167.5 141.6)">0W25</text>
<text x="182.3" y="140.8">0W25</text>
<text x="111.8" y="146.4" transform="rotate(-90 111.8 146.4)">3</text>
<text x="137.4" y="149.6">8</text>
<text x="151" y="147.1">10</text>
<text x="294.1" y="148.5">0W25</text>
<text x="111.8" y="154.1" transform="rotate(-90 111.8 154.1)">1</text>
<text x="115.2" y="151.1">2</text>
<text x="125.1" y="152.3">0W25</text>
<text x="151.4" y="152.1">9</text>
<text x="167.5" y="155.5" transform="rotate(-90 167.5 155.5)">0W25</text>
<text x="294.1" y="156.1">0W25</text>
<text x="104.4" y="172.5">2</text>
<text x="45.6" y="175.4" transform="rotate(-90 45.6 175.4)">0W5</text>
<text x="51.9" y="175.4" transform="rotate(-90 51.9 175.4)">0W5</text>
<text x="58.3" y="175.4" transform="rotate(-90 58.3 175.4)">0W5</text>
<text x="64.6" y="175.4" transform="rotate(-90 64.6 175.4)">0W5</text>
<text x="104.4" y="175">1</text>
<text x="194.6" y="190.2">1</text>
<text x="194.6" y="187.7">2</text>
<text x="130.2" y="195.5">0W25</text>
<text x="142.5" y="194.3">2</text>
<text x="148.8" y="194.3">1</text>
</g>
<g font-size="1.1" fill="#00a0a0">
<text x="231.1" y="39">C12</text>
<text x="230.2" y="42.9">0.1uF</text>
<text x="115.5" y="53">C11</text>
<text x="44.4" y="56.8">C10</text>
<text x="114.6" y="56.9">0.1uF</text>
<text x="211.2" y="59.4">0.1uF</text>
<text x="212" y="55.5">C21</text>
<text x="43.5" y="60.7">0.1uF</text>
<text x="147.3" y="101.2">C13</text>
<text x="146.4" y="105.2">0.1uF</text>
<text x="243.8" y="105">C23</text>
<text x="242.9" y="109">0.1uF</text>
<text x="206.4" y="134.2">C44</text>
<text x="206.5" y="138.2">0.1uF</text>
<text x="319.4" y="160.9">C30</text>
<text x="149.3" y="163.4">C40</text>
<text x="149.3" y="167.4">10nF</text>
<text x="319.5" y="164.8">0.1uF</text>
<text x="182.3" y="187.6">C60</text>
<text x="182.3" y="192.3">10uF</text>
</g>
<text font-size="1.1" fill="#a00000" x="180" y="188.1">+</text>
<g font-size=".7" fill="#a00000">
<text x="232.4" y="40.9">ceramic</text>
<text x="45.7" y="58.7">ceramic</text>
<text x="116.8" y="54.9">ceramic</text>
<text x="213.3" y="57.4">ceramic</text>
<text x="148.5" y="103.1">ceramic</text>
<text x="245.1" y="106.9">ceramic</text>
<text x="204.4" y="136.1">ceramic</text>
<text x="147.3" y="165.4">ceramic</text>
<text x="317.4" y="162.8">ceramic</text>
<text x="179.8" y="189.5">electrolytic</text>
</g>
</svg>
